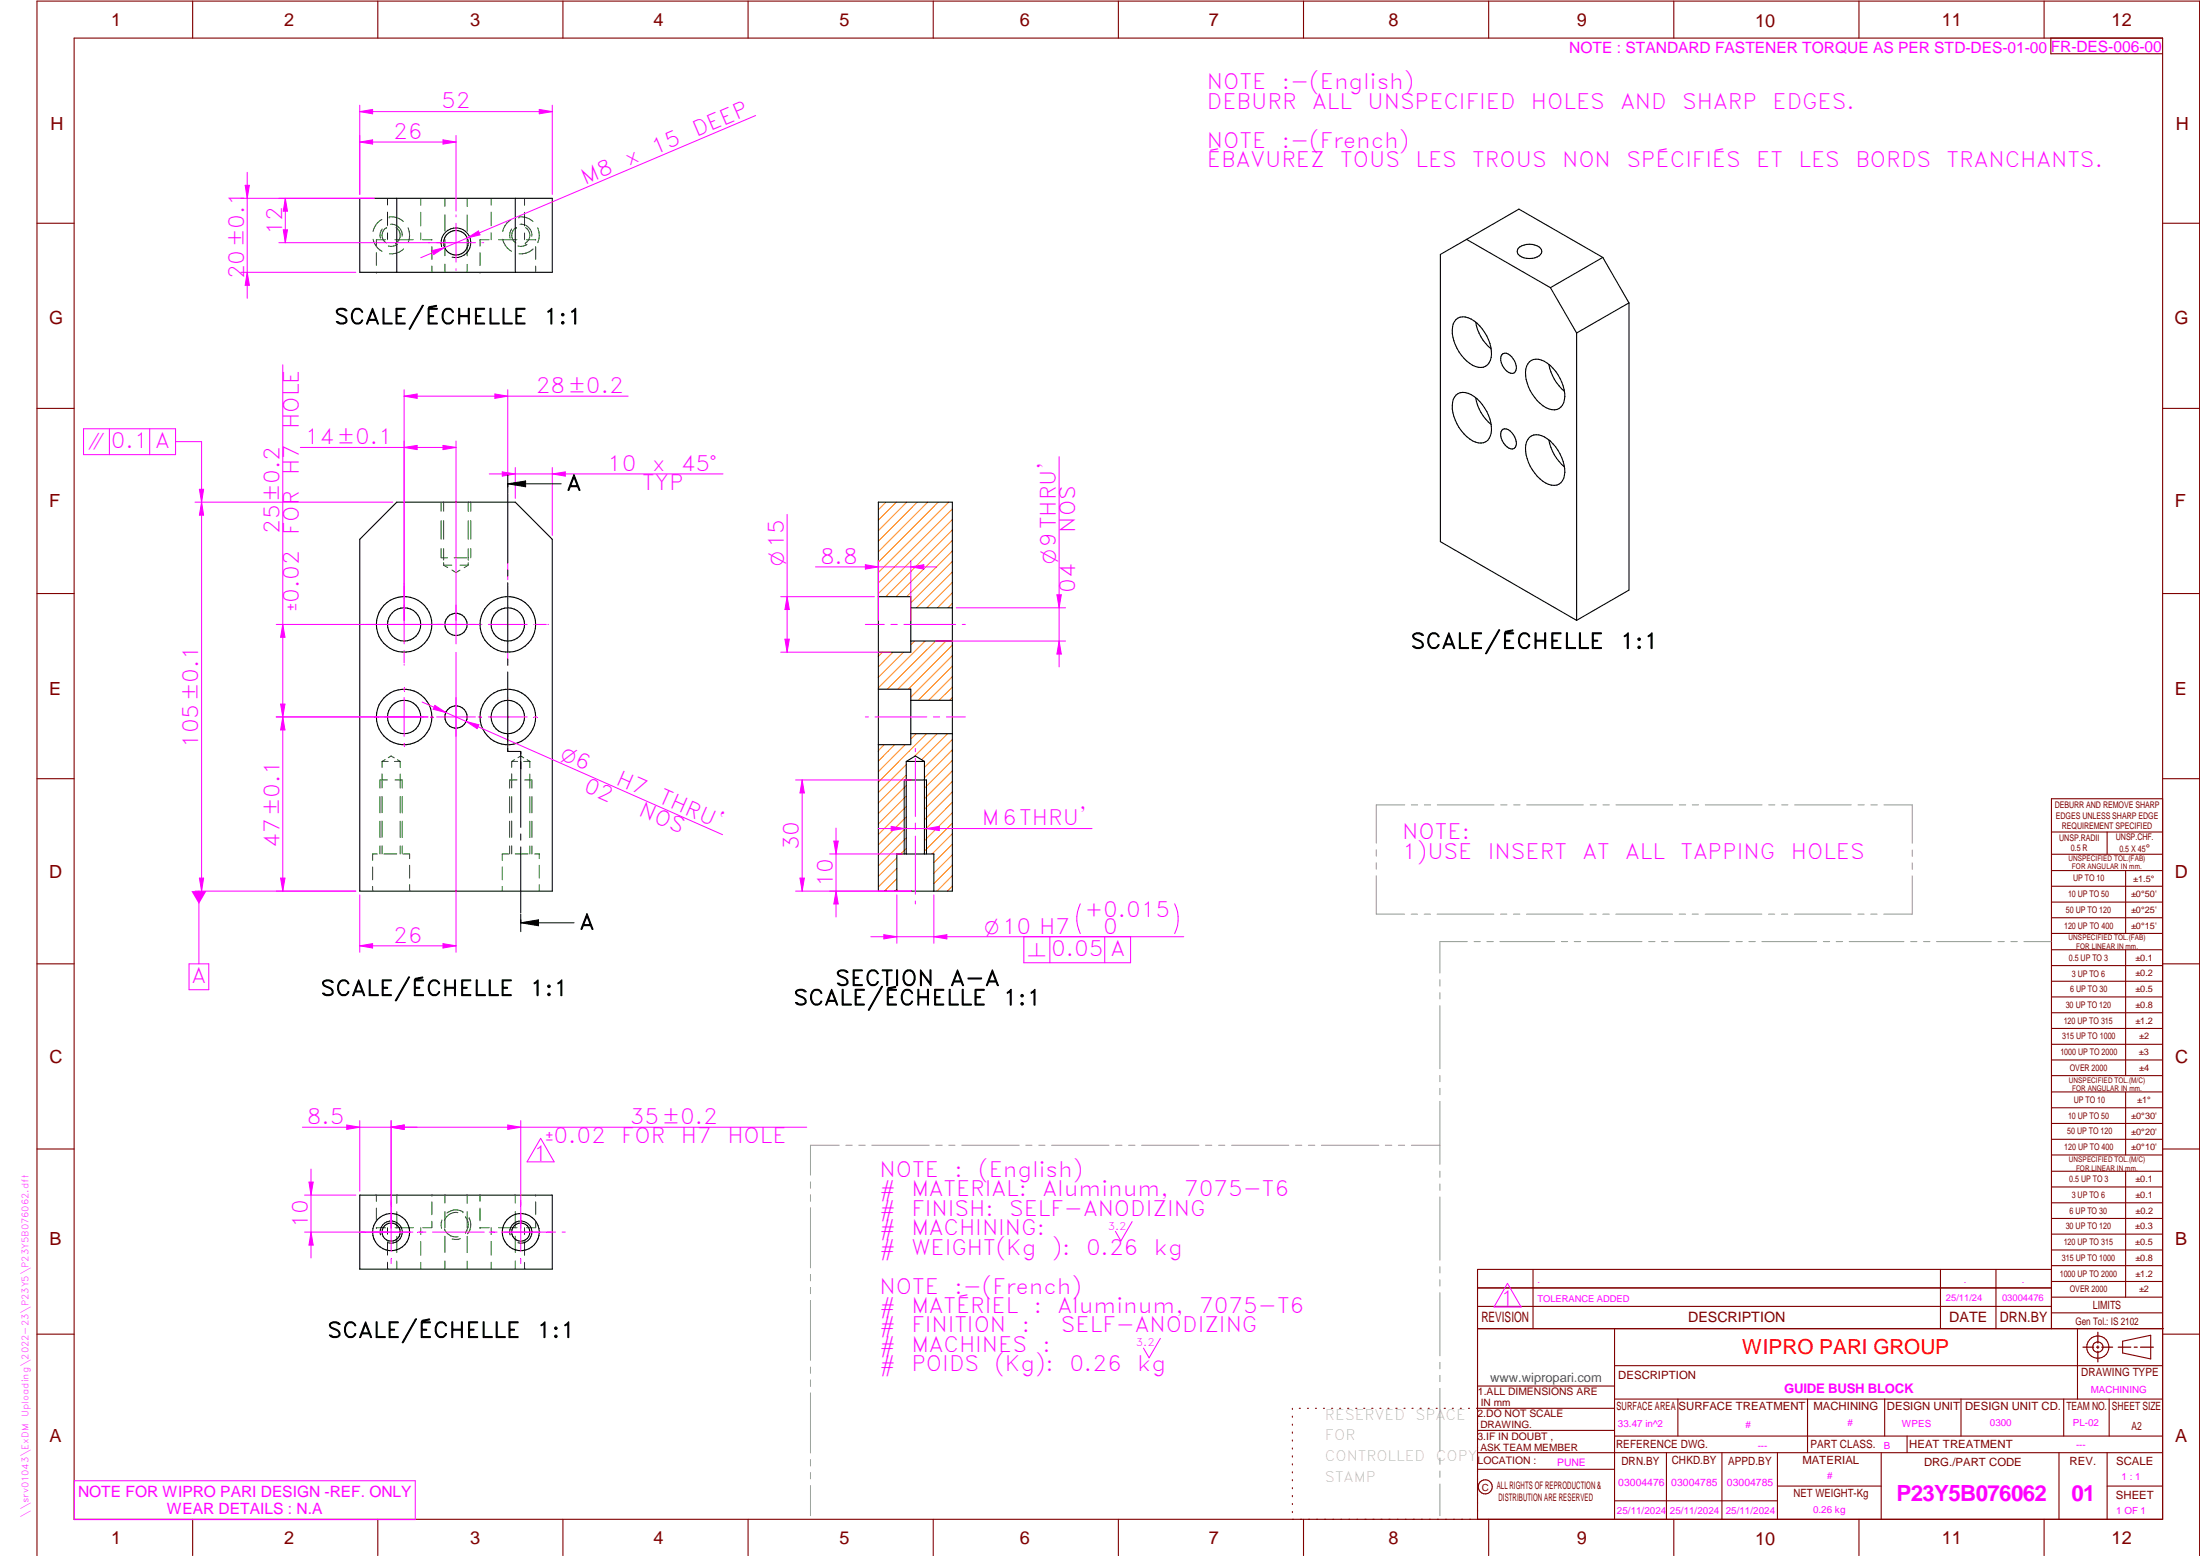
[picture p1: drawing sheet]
<svg xmlns="http://www.w3.org/2000/svg" width="594mm" height="420mm" viewBox="0 0 594 420" stroke-linecap="round" stroke-linejoin="round" font-family="sans-serif">
<g fill="none" stroke="#800000" stroke-width=".3">
<path d="M20 10.3h564v400h-564zM52 .3v10M102 .3v10M152 .3v10M202 .3v10M252 .3v10M302 .3v10M352 .3v10M402 .3v10M452 .3v10M502 .3v10M552 .3v10"/>
<path d="M553.8 10.3v4.2h30.2M10 60.3h10M584 60.3h10M10 110.3h10M584 110.3h10M10 160.3h10M584 160.3h10M10 210.3h10M584 215.7h-30v143.1M584 210.3h10M554 224.7h30M554 230.7h30"/>
<path d="M554 235.1h30M554 239.3h30M569 224.7v6M574 235.1v17M554 243.6h30M554 247.8h30M554 252.1h30M554 256.5h30M574 256.5v33.9M10 260.3h10M554 260.7h30M554 265h30"/>
<path d="M554 269.2h30M554 273.5h30M554 277.7h30M584 260.3h10M554 282h30M554 286.2h30M554 290.4h30M554 294.9h30M554 299.1h30M574 294.9v17M10 310.3h10M554 303.4h30"/>
<path d="M554 307.6h30M554 311.9h30M554 316.3h30M574 316.3v34M584 310.3h10M554 320.5h30M554 324.8h30M554 329h30M554 333.2h30M554 337.5h30M399 358.8h185.2M399 352.8h155"/>
<path d="M399 347.8h155M414 342.8v16M436 358.8v51.5M524 342.8v16M539 342.8v16M554 341.8h30M554 346h30M554 350.3h30M554 354.5h30M554 342.8h-155v67.5M561 358.8v19M10 360.3h10"/>
<path d="M399 374.3h37M436 377.8h148M453.1 377.8v10M488.1 377.8v14.5M508.9 377.8v10M529.5 377.8v10M557.3 377.8v10M569.5 377.8v10M573.2 362.2l7.6-1.6v6.3l-7.6-1.6zM584 368.8h-148M584 360.3h10M349 380.3v.3"/>
<path d="M349 382.4v.3M349 384.6v.3M349 386.7v.3M349 388.8v.3M349 391v.3M349 393.1v.3M349 395.3v.3M349 397.4v.3M349 399.5v.3M350.9 380.3h.2M353.1 380.3h.2M355.2 380.3h.3"/>
<path d="M357.4 380.3h.3M359.6 380.3h.3M361.7 380.3h.3M363.9 380.3h.3M366.1 380.3h.3M368.3 380.3h.2M370.4 380.3h.3M372.6 380.3h.3M374.8 380.3h.3M376.9 380.3h.4M379.1 380.3h.3M381.3 380.3h.3"/>
<path d="M383.4 380.3h.4M385.6 380.3h.3M387.8 380.3h.3M390 380.3h.3M392.2 380.3h.3M394.3 380.3h.3M396.5 380.3h.3M398.7 380.3h37.3M399 396.7h37M399 392.3h185M399 386.2h37M436 387.8h148"/>
<path d="M450 392.3v18M465 392.3v18M480 392.3v18M508 392.3v18M515 387.8v4.5M556 392.3v18M569 392.3v18M52 410.3v9.7M102 410.3v9.7M152 410.3v9.7M202 410.3v9.7M252 410.3v9.7"/>
<path d="M302 410.3v9.7M349 401.7v.3M349 403.8v.4M349 406v.3M349 408.1v.3M352 410.3v9.7M402 410.3v9.7M436 405.3h44M452 410.3v9.7M480 401.3h28M502 410.3v9.7M552 410.3v9.7"/>
<path d="M569 401.3h15M10 420v-419.7h584v419.7"/>
<circle cx="566.5" cy="363.7" r="1.39"/>
<circle cx="566.5" cy="363.8" r="3"/>
<circle cx="401.1" cy="401.5" r="1.9"/>
</g>
<path d="M103.9 193.6h10.5M109.1 188.3v10.5M305.7 329.9l-3 5.2-1.5-2.6M313.3 361.4l-3 5.2-1.5-2.6M20.1 399.8h92v10.5h-92z" fill="none" stroke="#f0f" stroke-width=".27"/>
<g fill="none" stroke="#949494" stroke-width=".27">
<path d="M396.2 254.3h-7.4v8.5M398.1 254.3h1.6M401.5 254.3h1.8M405 254.3h14.8M421.6 254.3h1.7M425.1 254.3h1.7M428.6 254.3h14.8M445.2 254.3h1.7M448.7 254.3h1.7M452.2 254.3h14.8M468.8 254.3h1.7M472.3 254.3h1.7"/>
<path d="M475.8 254.3h14.8M492.4 254.3h1.7M495.8 254.3h1.8M499.4 254.3h14.7M516 254.3h1.6M519.4 254.3h1.8M522.9 254.3h14.8M539.5 254.3h1.7M543 254.3h1.7M546.5 254.3h7.4M388.8 264.5v1.8M388.8 268.1v1.6"/>
<path d="M388.8 271.6v17M388.8 290.4v1.7M388.8 293.9v1.7M388.8 297.4v17M218.9 319.2v1.6M226.6 309.2h-7.7v8.1M228.4 309.2h1.7M231.9 309.2h1.7M235.4 309.2h15.5M252.7 309.2h1.7M256.2 309.2h1.7M259.7 309.2h15.5"/>
<path d="M277 309.2h1.7M280.5 309.2h1.7M284 309.2h15.5M301.2 309.2h1.8M304.8 309.2h1.7M308.3 309.2h15.5M325.5 309.2h1.7M329.1 309.2h1.6M332.6 309.2h15.4M349.8 309.2h1.7M353.3 309.2h1.7M356.8 309.2h15.5"/>
<path d="M374.1 309.2h1.7M377.6 309.2h1.7M381.1 309.2h7.7M388.8 316.2v1.7M388.8 319.7v1.7M218.9 322.6v1.8M218.9 326.1v16.2M388.8 323.2v17.1M218.9 344.1v1.8M218.9 347.6v1.7M218.9 351.2v16.1M388.8 342.1v1.6"/>
<path d="M388.8 345.6v1.7M388.8 349v17.1M218.9 369.1v1.7M218.9 372.6v1.8M218.9 376.1v16.2M388.8 367.9v1.7M388.8 371.4v1.7M388.8 374.9v17M218.9 394.1v1.8M218.9 397.6v1.7M388.8 393.7v1.7M388.8 397.2v1.7"/>
<path d="M218.9 401.2v8.1M388.8 400.7v8.6"/>
</g>
<path d="M566.5 359.7v3M562.5 363.8h2.9M566.1 363.8h.7M566.5 363.4v.7M566.5 364.9v2.8M567.6 363.8h2.9M572 363.8h3.4M576.3 363.8h.8M578 363.8h3.5" fill="none" stroke="#800000" stroke-width=".34"/>
<g fill="none" stroke="#000" stroke-width=".3">
<path d="M107.1 135.6h32l10 10v95h-52v-95z"/>
<circle cx="109.1" cy="168.6" r="4.5"/>
<circle cx="109.1" cy="168.6" r="7.5"/>
<circle cx="123.1" cy="168.6" r="3"/>
<circle cx="137.1" cy="168.6" r="4.5"/>
<circle cx="137.1" cy="168.6" r="7.5"/>
<circle cx="109.1" cy="193.6" r="4.5"/>
<circle cx="109.2" cy="193.6" r="7.5"/>
<circle cx="123.1" cy="193.6" r="3"/>
<circle cx="137.1" cy="193.6" r="4.5"/>
<circle cx="137.1" cy="193.6" r="7.5"/>
</g>
<g fill="none" stroke="#008000" stroke-width=".27">
<path d="M119.1 135.6v2.4M119.8 135.6v2.4M126.4 135.6v2.5M127.1 135.6v2.4M119.1 140.6v5M119.1 148.1v2.5h1.8M119.8 152.6h2.2M119.8 151.9v.7M119.8 140.6v5M119.8 148.1v3.1M119.8 152.6l1.1 .6M122 153.9l1.1 .7 1.1-.6"/>
<path d="M122.6 150.6h3.5M124.2 152.6h2.2M126.4 152v.6M126.4 152.6l-1.1 .7M126.4 140.6v5M126.4 148.2v3.1M127.1 140.6v5M127.1 148.1v2.5M102.6 215.1v4.4M103.2 205.6h1.6M103.2 215.1v4.4M103.2 205.6v1.6"/>
<path d="M103.2 209v3.8M104 205.1l-.8 .5M104.6 210.6h-2v2.2M104.9 204.6l.7-.5 .9 .5M106.5 205.6h1.6M106.7 210.6h1.9v2.2M107.3 205.1l.8 .5M108.1 215.1v4.4M108.1 205.6v1.7M108.1 209v3.8M108.6 215.1v4.4M137.6 215.1v4.4"/>
<path d="M138.2 205.6h1.6M138.2 215.1v4.4M138.2 205.6v1.6M138.2 209v3.8M139 205.1l-.8 .5M139.6 210.6h-2v2.2M139.9 204.6l.7-.5 .8 .5M141.4 205.6h1.7M141.7 210.6h1.9v2.2M142.3 205.1l.8 .5M143.1 215.1v4.4M143.1 205.6v1.7"/>
<path d="M143.1 209v3.8M143.6 215.1v4.4M100.6 234.1v3.5M100.6 239.4v1.2M101.9 230.6h-1.3v1.7M102.6 221.7v4.4M102.6 228.4v2.2M103.2 221.7v4.4M103.2 228.4v2.2M103.7 230.6h3.4M108.1 221.7v4.4M108.1 228.4v2.2"/>
<path d="M108.6 221.7v4.4M108.6 228.4v2.2M108.9 230.6h1.7v1.3M110.6 233.6v3.5M110.6 238.9v1.7M135.6 234.1v3.5M135.6 239.4v1.2M137.3 230.6h-1.7v1.7M137.6 221.7v4.4M137.6 228.4v2.2M138.2 221.7v4.4M138.2 228.4v2.2"/>
<path d="M139.1 230.6h3.5M143.1 221.7v4.4M143.1 228.4v2.2M143.6 221.7v4.4M143.6 228.4v2.2M144.4 230.6h1.2v1.3M145.6 233.6v3.5M145.6 238.9v1.7"/>
</g>
<path d="M116.3 193.6h.7" fill="none" stroke="#f0f" stroke-width=".27"/>
<path d="M109.1 185.8v.7" fill="none" stroke="#f0f" stroke-width=".27"/>
<path d="M101.3 193.6h.7" fill="none" stroke="#f0f" stroke-width=".27"/>
<path d="M109.1 200.7v.7" fill="none" stroke="#f0f" stroke-width=".27"/>
<path d="M117.9 193.6h10.5M123.1 188.3v10.5M131.9 193.6h10.5M137.1 188.3v10.5" fill="none" stroke="#f0f" stroke-width=".27"/>
<path d="M144.3 193.6h.6" fill="none" stroke="#f0f" stroke-width=".27"/>
<path d="M137.1 185.8v.7" fill="none" stroke="#f0f" stroke-width=".27"/>
<path d="M129.1 193.6h.1M129.3 193.6h.7" fill="none" stroke="#f0f" stroke-width=".27"/>
<path d="M137.1 200.7v.7" fill="none" stroke="#f0f" stroke-width=".27"/>
<g fill="none" stroke="#f0f" stroke-width=".27">
<path d="M109.1 157.6v.2M109.1 158.2v2.9M137.1 157.6v.2M137.1 158.2v2.9M98.1 168.6h.2M98.7 168.6h2.9M102 168.6h.1M103.9 168.6h10.5M109.1 161.5v.1M109.1 163.4v10.5M109.1 175.6v.1M109.1 176.1v2.9"/>
<path d="M109.1 179.4v.2M116.1 168.6h.2M123.1 163.4v10.5M129.6 168.6h-12.9M130 168.6h.1M131.9 168.6h10.5M137.1 161.5v.1M137.1 163.4v10.5M137.1 175.6v.1M137.1 176.1v2.9M137.1 179.4v.2M144.1 168.6h.2"/>
<path d="M144.7 168.6h2.8M147.9 168.6h.2M100.4 332.7h10.5M105.6 327.4v10.5"/>
</g>
<g fill="none" stroke="#000" stroke-width=".3">
<path d="M97.1 322.7h52v20h-52z"/>
<circle cx="105.6" cy="332.7" r="5"/>
<circle cx="105.6" cy="332.7" r="2.45"/>
<circle cx="140.6" cy="332.7" r="5"/>
<circle cx="140.6" cy="332.7" r="2.45"/>
</g>
<g fill="none" stroke="#008000" stroke-width=".27">
<path d="M101.6 331.5h.1M101.6 322.7v1.7M101.6 326.2v3.4M101.6 331.5h2.5M104.6 331.5v1.8M104.6 335.2v3.7M106.7 331.5h4.9M107.1 322.7v2.2M107.1 327.2v4.4M107.1 333.8v4.4M113.6 331.5v1.9M113.6 335.3v3.7"/>
<path d="M116.6 322.7h.1M116.6 329.8v1.7h-2.4M116.6 324.5v3.5M119.3 329.4l-.2 1.5 .1 .8M120.1 331.9a3.3 3.3 0 0 0 3.6 2.1M120.1 322.7v2.2M120.1 327.2v4.4M120.1 333.8v4.4M123.6 327.4a3.3 3.3 0 0 0-3.6 2.2M124.3 334.5l-1.4 .2-.8-.1M125 327.2a3.9 3.9 0 0 0-4.3 .3M125 327.2h.1"/>
<path d="M125.7 328.5v.1a3.3 3.3 0 0 1 0 4.2M125.7 332.8h.1M126.1 322.7v2.2M126.1 327.2v4.4M126.1 333.8v4.4M126.7 328.9a3.9 3.9 0 0 1-.5 4.3M126.7 328.9h.1M129.6 331.5h.1M129.6 322.7v1.7M129.6 326.2v3.4M129.6 331.5h2.5M132.6 331.5v1.8"/>
<path d="M132.6 335.2v3.7M134.7 331.5h4.9M139.1 322.7v2.2M139.1 327.2v4.4M139.1 333.8v4.4M141.6 331.5v1.9M141.6 335.3v3.7M144.6 322.7h.1M144.6 329.8v1.7h-2.4M144.6 324.5v3.5M104.6 340.8v1.9M107.1 340.5v2.2"/>
<path d="M113.6 340.9v1.8M120.1 340.5v2.2M126.1 340.5v2.2M132.6 340.8v1.9M139.1 340.5v2.2M141.6 340.9v1.8"/>
</g>
<path d="M102.7 333.5a2.99 2.99 0 0 1 2.7-3.8 2.99 2.99 0 0 1 3.2 3.3 2.99 2.99 0 0 1-3.7 2.6M137.7 333.5a2.99 2.99 0 0 1 2.7-3.8 2.99 2.99 0 0 1 3.2 3.3 2.99 2.99 0 0 1-3.7 2.6" fill="none" stroke="#000" stroke-width=".27"/>
<path d="M112.9 332.7h1M114 332.7h.1" fill="none" stroke="#f0f" stroke-width=".27"/>
<path d="M105.6 324.2v.1M105.6 324.4v1.1" fill="none" stroke="#f0f" stroke-width=".27"/>
<path d="M97.4 332.7h1" fill="none" stroke="#f0f" stroke-width=".27"/>
<path d="M105.6 339.9v1.1M135.4 332.7h10.5M140.6 327.4v10.5M105.6 341.1v.1" fill="none" stroke="#f0f" stroke-width=".27"/>
<path d="M147.8 332.7h1.1M149 332.7h.1" fill="none" stroke="#f0f" stroke-width=".27"/>
<path d="M140.6 324.2v.1M140.6 324.4v1.1" fill="none" stroke="#f0f" stroke-width=".27"/>
<path d="M132.1 332.7h.1M132.4 332.7h1" fill="none" stroke="#f0f" stroke-width=".27"/>
<g fill="none" stroke="#f0f" stroke-width=".27">
<path d="M97.1 38.4l3.5-.6v1.1zM97.1 36.6v15.9M123.1 36.6v20.4M123.1 58v.2M123.1 58.4v.1M115.6 65.5h.2M116 65.5h.1M117.9 65.5h10.5M123.1 72.6v.1M123.1 72.9v.1M123.1 60.3v10.5M130.1 65.5h.2"/>
<path d="M130.5 65.5h.1M97.5 332.7h14M113.3 332.7h1.7M116.8 332.7h14M132.5 332.7h1.7M136.1 332.7h13.9M140.6 339.9v1.1M151.8 332.7h.8M140.6 341.1v.1"/>
</g>
<g fill="none" stroke="#000" stroke-width=".3">
<path d="M97.1 53.6h52v19.9h-52zM107.1 53.6v19.9M139.1 53.6v19.9M396 64.6l14.2-8.1 22.6 13M396 64.6l22.7 13.1M396 64.6l-7 4.1v77.6l36.7 21.2M410 67.1a4.7 4.7 0 0 1 6 0 1.45 1.45 0 0 1-.9 2.3 4.4 4.4 0 0 1-5.3-1.1l-.1-.4zM418.7 77.7l7 12.2M432.8 69.5l7.1 12.3M432.8 69.5l-14.1 8.2M393.2 86.3a3.7 3.7 0 0 1 4.9 .4 11.4 11.4 0 0 1 4.6 9.8 3.1 3.1 0 0 1-5.1 2.1 11.4 11.4 0 0 1-5.3-10.4l.1-.7zM398.5 87a11.8 11.8 0 0 0 4.2 7.2"/>
<path d="M405.8 95.5a2.41 2.41 0 0 1 2.8 1.4l.4 .6a2.43 2.43 0 0 1-.2 3.2 2.46 2.46 0 0 1-2.7-1.4 2.91 2.91 0 0 1-.3-3.8zM418.2 98.4a12.6 12.6 0 0 0 4.2 7.3M425.7 89.9v77.6M439.9 81.8v77.5l-14.2 8.2M439.9 81.8l-14.2 8.1M393.2 106.7a3.7 3.7 0 0 1 4.9 .4 11.4 11.4 0 0 1 4.6 9.8 3.1 3.1 0 0 1-5.1 2.1 11.4 11.4 0 0 1-5.3-10.4l.1-.7zM398.5 107.4a12 12 0 0 0 4.2 7.2M405.5 116.2a1.75 1.75 0 0 1 2.7 .6 3.1 3.1 0 0 1 .6 4.3 2.46 2.46 0 0 1-2.7-1.4 3.2 3.2 0 0 1-.6-3.5zM418.2 118.8a12.6 12.6 0 0 0 4.2 7.3M422.1 104.2a10.4 10.4 0 0 0-6.6-7.2 3.1 3.1 0 0 0-3.6 3.5 11.4 11.4 0 0 0 6.3 9.9 2.9 2.9 0 0 0 4.2-2.4 7.4 7.4 0 0 0-.3-3.8M422.1 124.6a10.4 10.4 0 0 0-6.6-7.2 3.1 3.1 0 0 0-3.6 3.5 11.4 11.4 0 0 0 6.3 9.9 2.9 2.9 0 0 0 4.2-2.4 7.4 7.4 0 0 0-.3-3.8"/>
<circle cx="123.1" cy="65.5" r="3.3"/>
</g>
<g fill="none" stroke="#008000" stroke-width=".27">
<path d="M103.1 59.3a4.5 4.5 0 0 0-2.4 3.2M104.6 53.6v1.8M104.6 57.3v3.7M105.1 58.6h.1M105.1 58.5a4.7 4.7 0 0 1 3.8 1.3M113.6 53.6v1.8M113.6 57.3v3.7M120.1 53.6v2.1M120.1 58v4.4M126.1 53.6v2.2M126.1 58v4.4M132.6 53.6v1.8"/>
<path d="M132.6 57.3v3.7M138.1 59.3a4.7 4.7 0 0 0-2.3 3.2M140.1 58.6h.1M140.2 58.5a4.9 4.9 0 0 1 3.7 1.3M141.6 53.6v1.8M141.6 57.3v3.7M100.7 64.6a4.9 4.9 0 0 0 2.5 3.3M101.6 73.5h.1M101.6 68.2v3.5M103.2 61.8a2.72 2.72 0 0 0-.5 2.5M104.1 64.7h-2.5v1.8M104.4 61.4a2.42 2.42 0 0 0-.1 4.2"/>
<path d="M104.4 61.4h.1M104.6 62.9v1.8M105.4 60.6a2.93 2.93 0 0 1 3.2 3.2M106.6 64.7h5M106.8 65.7h.1M106.9 61.5a2.45 2.45 0 0 1-.1 4.2M107.3 66a2.9 2.9 0 0 1-2.4 .4M109 67.2a4.7 4.7 0 0 1-3.9 1.3M110.2 61.5a5 5 0 0 1 0 4M113.6 62.9v1.8M114.1 64.7l2.5 .1M116.6 66.6v3.5"/>
<path d="M116.6 71.8v1.7M120.1 64.6v4.4M120.1 71.3v2.2M126.1 64.7v4.4M126.1 71.4v2.1M129.6 73.5h.1M129.6 68.2v3.5M132.1 64.7h-2.5v1.8M132.6 62.9v1.8M134.6 64.7h5M135.8 64.6a5 5 0 0 0 2.3 3.3M138.2 61.8a2.9 2.9 0 0 0-.5 2.5"/>
<path d="M139.4 61.4a2.45 2.45 0 0 0-.1 4.2M139.4 61.4h.1M140.4 60.6a2.93 2.93 0 0 1 3.2 3.2M141.6 62.9v1.8M141.9 65.7h.1M141.9 61.5a2.45 2.45 0 0 1 0 4.2M142.1 64.7l2.5 .1M142.3 66a2.9 2.9 0 0 1-2.4 .4M144 67.2a4.7 4.7 0 0 1-3.8 1.3M144.6 66.6v3.5M144.6 71.8v1.7M145.2 61.5a5 5 0 0 1 0 4"/>
</g>
<path d="M119.2 66.6a4 4 0 0 1 3.6-5 4 4 0 0 1 4.3 4.3 4 4 0 0 1-5 3.5" fill="none" stroke="#000" stroke-width=".27"/>
<path d="M97.1 38.4l3.5-.6v1.1z" fill="#f0f"/>
<path d="M119.6 37.8l3.5 .6-3.5 .5z" fill="none" stroke="#f0f" stroke-width=".27"/>
<path d="M119.6 37.8l3.5 .6-3.5 .5z" fill="#f0f"/>
<path d="M97.1 30.1l3.5-.6v1.2zM97.1 38.4h26M97.1 28.4v24.1M149.1 28.4v24.1" fill="none" stroke="#f0f" stroke-width=".27"/>
<path d="M97.1 30.1l3.5-.6v1.2z" fill="#f0f"/>
<path d="M145.6 29.5l3.5 .6-3.5 .6z" fill="none" stroke="#f0f" stroke-width=".27"/>
<path d="M145.6 29.5l3.5 .6-3.5 .6z" fill="#f0f"/>
<path d="M97.1 30.1h52M75.3 53.6h25.8M77 53.6l.6 3.4h-1.1zM75.3 65.5h46.8" fill="none" stroke="#f0f" stroke-width=".27"/>
<path d="M77 53.6l.6 3.4h-1.1z" fill="#f0f"/>
<path d="M76.5 62.1h1.1l-.6 3.4z" fill="none" stroke="#f0f" stroke-width=".27"/>
<path d="M76.5 62.1h1.1l-.6 3.4z" fill="#f0f"/>
<path d="M65 53.6h36.1M66.2 50h1.1l-.5 3.6zM77 53.6v11.9M65 73.5h31.1" fill="none" stroke="#f0f" stroke-width=".27"/>
<path d="M66.2 50h1.1l-.5 3.6z" fill="#f0f"/>
<path d="M66.8 73.5l.5 3.5h-1.1z" fill="none" stroke="#f0f" stroke-width=".27"/>
<path d="M66.8 73.5l.5 3.5h-1.1z" fill="#f0f"/>
<path d="M204 31.2l-90.4 38.4M66.8 46.5v34.1M116.6 67.7l3.5-.9-3 1.9z" fill="none" stroke="#f0f" stroke-width=".27"/>
<path d="M116.6 67.7l3.5-.9-3 1.9z" fill="#f0f"/>
<path d="M126.2 64.3l3-1.9 .4 1z" fill="none" stroke="#f0f" stroke-width=".27"/>
<path d="M126.2 64.3l3-1.9 .4 1z" fill="#f0f"/>
<path d="M74.6 193.6h41M75.8 237.1h1.2l-.6 3.5zM74.6 240.6h21.5" fill="none" stroke="#f0f" stroke-width=".27"/>
<path d="M75.8 237.1h1.2l-.6 3.5z" fill="#f0f"/>
<path d="M76.4 193.6l.6 3.5h-1.2z" fill="none" stroke="#f0f" stroke-width=".27"/>
<path d="M76.4 193.6l.6 3.5h-1.2z" fill="#f0f"/>
<path d="M74.6 168.6h50.5M74.6 193.6h41M75.8 190.1h1.2l-.6 3.5zM76.4 193.6v47" fill="none" stroke="#f0f" stroke-width=".27"/>
<path d="M75.8 190.1h1.2l-.6 3.5z" fill="#f0f"/>
<path d="M76.4 168.6l.6 3.5h-1.2z" fill="none" stroke="#f0f" stroke-width=".27"/>
<path d="M76.4 168.6l.6 3.5h-1.2z" fill="#f0f"/>
<path d="M76.4 98.5v95.1M123.1 176.1v81M97.1 241.6v15.5M97.1 255.4l3.5-.6v1.2z" fill="none" stroke="#f0f" stroke-width=".27"/>
<path d="M97.1 255.4l3.5-.6v1.2z" fill="#f0f"/>
<path d="M119.6 254.8l3.5 .6-3.5 .6z" fill="none" stroke="#f0f" stroke-width=".27"/>
<path d="M119.6 254.8l3.5 .6-3.5 .6z" fill="#f0f"/>
<path d="M109.1 107l3.5-.6v1.2zM109.1 105.2v62.4M137.1 105.2v51.3M97.1 255.4h26" fill="none" stroke="#f0f" stroke-width=".27"/>
<path d="M109.1 107l3.5-.6v1.2z" fill="#f0f"/>
<path d="M133.6 106.4l3.5 .6-3.5 .6z" fill="none" stroke="#f0f" stroke-width=".27"/>
<path d="M133.6 106.4l3.5 .6-3.5 .6z" fill="#f0f"/>
<path d="M109.1 107h60.5M109.1 119.1v48.5M123.1 119.1v48.5M119.6 120.3l3.5 .5-3.5 .6z" fill="none" stroke="#f0f" stroke-width=".27"/>
<path d="M119.6 120.3l3.5 .5-3.5 .6z" fill="#f0f"/>
<path d="M109.1 120.8l3.5-.5v1.1z" fill="none" stroke="#f0f" stroke-width=".27"/>
<path d="M109.1 120.8l3.5-.5v1.1z" fill="#f0f"/>
<path d="M52.7 135.6h53.4M81.1 120.8h42M53.8 237.1h1.2l-.6 3.5zM52.7 240.6h43.4" fill="none" stroke="#f0f" stroke-width=".27"/>
<path d="M53.8 237.1h1.2l-.6 3.5z" fill="#f0f"/>
<path d="M54.4 135.6l.6 3.5h-1.2z" fill="none" stroke="#f0f" stroke-width=".27"/>
<path d="M54.4 135.6l.6 3.5h-1.2z" fill="#f0f"/>
<path d="M54.4 135.6v105M114 189.6l81.1 35.8M117.4 190.5l3 1.9-3.4-.9z" fill="none" stroke="#f0f" stroke-width=".27"/>
<path d="M117.4 190.5l3 1.9-3.4-.9z" fill="#f0f"/>
<path d="M125.9 194.8l3.4 .9-.4 1.1z" fill="none" stroke="#f0f" stroke-width=".27"/>
<path d="M125.9 194.8l3.4 .9-.4 1.1z" fill="#f0f"/>
<path d="M93.6 303.8l3.5 .6-3.5 .6zM97.1 302.6v19M105.6 302.6v29" fill="none" stroke="#f0f" stroke-width=".27"/>
<path d="M93.6 303.8l3.5 .6-3.5 .6z" fill="#f0f"/>
<path d="M105.6 304.4l3.5-.6v1.2z" fill="none" stroke="#f0f" stroke-width=".27"/>
<path d="M105.6 304.4l3.5-.6v1.2z" fill="#f0f"/>
<path d="M81.7 304.4h30.9M105.6 302.6v29M105.6 304.4l3.5-.6v1.2zM140.6 302.6v29" fill="none" stroke="#f0f" stroke-width=".27"/>
<path d="M105.6 304.4l3.5-.6v1.2z" fill="#f0f"/>
<path d="M137.1 303.8l3.5 .6-3.5 .6z" fill="none" stroke="#f0f" stroke-width=".27"/>
<path d="M137.1 303.8l3.5 .6-3.5 .6z" fill="#f0f"/>
<path d="M83.4 319.2h1.2l-.6 3.5zM105.6 304.4h112.2M82.2 332.7h22.4M82.2 322.7h13.9" fill="none" stroke="#f0f" stroke-width=".27"/>
<path d="M83.4 319.2h1.2l-.6 3.5z" fill="#f0f"/>
<path d="M84 332.7l.6 3.5h-1.2z" fill="none" stroke="#f0f" stroke-width=".27"/>
<path d="M84 332.7l.6 3.5h-1.2z" fill="#f0f"/>
<path d="M139.1 126.2v8.4M149.1 128l3.5-.6v1.2zM149.1 126.2v18.4M84 315.7v24" fill="none" stroke="#f0f" stroke-width=".27"/>
<path d="M149.1 128l3.5-.6v1.2z" fill="#f0f"/>
<path d="M135.6 127.4l3.5 .6-3.5 .6z" fill="none" stroke="#f0f" stroke-width=".27"/>
<path d="M135.6 127.4l3.5 .6-3.5 .6z" fill="#f0f"/>
<g fill="none" stroke="#f0f" stroke-width=".27">
<path d="M132.1 128h63.1M233.7 168.6h5.1M240.6 168.6h1.7M244.1 168.6h14M259.8 168.6h.9M233.7 193.6h.8M236.3 193.6h14M252 193.6h1.7M255.6 193.6h5.1M247.2 202.1v.9M247.2 204.8v15.7M247.2 222.3v1.7"/>
<path d="M247.2 225.8v15.7M238.7 252.4l3.5 .5-3.5 .6zM242.2 241.6v13.1M247.2 243.3v.8M252.2 241.6v13.1M291.7 244.1a9 9 0 0 0 0 8M317.2 244.1a9 9 0 0 1 0 8"/>
</g>
<g fill="none" stroke="#000" stroke-width=".27">
<path d="M137.1 128.3v4.8M137.1 133.3v18.8M137.1 130.6h14.4M137.1 130.6l4.8-.7v1.5zM137.1 153.9v1.7M137.1 157.4v18.7M137.1 178v1.7M137.1 181.4v21.5h3.5v20.5M244.2 210.6v20M250.2 210.6v20M140.6 225.2v1.7M140.6 228.7v17.8"/>
<path d="M140.6 246.8v4.8M140.6 249.2h14.4M140.6 249.2l4.8-.8v1.6z"/>
</g>
<path d="M137.1 130.6l4.8-.7v1.5zM140.6 249.2l4.8-.8v1.6z" fill="#000"/>
<g fill="none" stroke="#ff8000" stroke-width=".27">
<path d="M239.2 135.6l-2 2.1M242.1 135.6l-4.9 4.9M244.8 135.6l-7.6 7.7M247.7 135.6l-10.5 10.5M250.5 135.6l-13.3 13.4M253.4 135.6l-16.2 16.2M256.2 135.6l-19 19M257.2 137.5l-20 19.9M257.2 157.2l-6.9 6.9M257.2 151.6l-11.3 11.2M257.2 154.4l-9.7 9.7M257.2 148.8l-12.4 12.3"/>
<path d="M257.2 140.3l-20 20M257.2 145.9l-15.2 15.2M257.2 143.1l-18 18M238.3 176.1l-1.1 1.1M241.1 176.1l-3.9 4M244 176.1l-6.8 6.8M247 173.1l-1.1 1M249.8 173.1l-12.6 12.6M252.6 173.1l-13 13M255.4 173.1l-13 13M257.2 162.9l-1.3 1.2M257.2 160.1l-4.1 4"/>
<path d="M257.2 177l-11.3 11.3M257.2 179.9l-9.3 9.2M257.2 174.2l-11.9 11.9M247.4 198.1l-1.5 1.5M250.2 198.1l-13 13.1M253.1 198.1l-6.2 6.2M255.9 198.1l-7 7M257.2 188.3l-.8 .8M257.2 185.5l-3.6 3.6M257.2 182.7l-6.4 6.4M257.2 199.7l-7.6 7.5M238.8 201.1l-1.6 1.6"/>
<path d="M241.6 201.1l-4.4 4.4M244.4 201.1l-7.2 7.3M244.7 206.5l-7.5 7.5M244.7 209.3l-7.5 7.5M244.7 212.1l-7.5 7.6M244.7 215l-7.5 7.5M244.7 217.8l-7.5 7.5M257.2 202.5l-7.6 7.6M257.2 216.6l-7.6 7.6M257.2 205.3l-7.6 7.6M257.2 208.2l-7.6 7.5M257.2 211l-7.6 7.5"/>
<path d="M257.2 213.8l-7.6 7.6M257.2 219.5l-7.6 7.5M242.2 231.6l-5 5M242.2 234.5l-5 5M242.2 237.3l-3.4 3.3M244.7 229.1l-1.5 1.5M244.7 220.6l-7.5 7.5M244.7 223.4l-7.5 7.6M244.7 226.3l-7.5 7.5M257.2 222.3l-7.6 7.5M257.2 225.1l-5.5 5.5M257.2 228l-5 5"/>
<path d="M257.2 230.8l-5 5M257.2 233.6l-5 5M257.2 239.3l-1.4 1.3M257.2 236.4l-4.2 4.2M242.2 240.1l-.5 .5"/>
</g>
<g fill="none" stroke="#000" stroke-width=".3">
<path d="M237.2 135.6h20v105h-20zM237.2 161.1h8.7v15h-8.7M245.9 164.1h11.3M245.9 173.1h11.3M237.2 186.1h8.7v15h-8.7M245.9 189.1h11.3M245.9 198.1h11.3M244.2 210.6h6M244.7 205.6l2.5-1.5 2.4 1.5M244.7 205.6h4.9M244.7 205.6v25M249.6 205.6v25"/>
<path d="M242.2 240.6v-10h10v10"/>
</g>
<path d="M238.7 252.4l3.5 .5-3.5 .6z" fill="#f0f"/>
<path d="M252.2 252.9l3.5-.5v1.1z" fill="none" stroke="#f0f" stroke-width=".27"/>
<path d="M252.2 252.9l3.5-.5v1.1z" fill="#f0f"/>
<path d="M210.8 176.1h29.7M210.8 161.1h25.3M212 172.6h1.1l-.6 3.5zM235.2 252.9h84.5" fill="none" stroke="#f0f" stroke-width=".27"/>
<path d="M212 172.6h1.1l-.6 3.5z" fill="#f0f"/>
<path d="M212.5 161.1l.6 3.5h-1.1z" fill="none" stroke="#f0f" stroke-width=".27"/>
<path d="M212.5 161.1l.6 3.5h-1.1z" fill="#f0f"/>
<path d="M212.5 138.9v37.2M252.6 173.1h35.1M258.2 164.1h29.5M286 173.1l.6 3.5h-1.2z" fill="none" stroke="#f0f" stroke-width=".27"/>
<path d="M286 173.1l.6 3.5h-1.2z" fill="#f0f"/>
<path d="M285.4 160.6h1.2l-.6 3.5z" fill="none" stroke="#f0f" stroke-width=".27"/>
<path d="M285.4 160.6h1.2l-.6 3.5z" fill="#f0f"/>
<path d="M286 123.3v56.8M233.7 152.5l3.5 .6-3.5 .6zM237.2 151.3v16.3M245.9 151.3v16.3" fill="none" stroke="#f0f" stroke-width=".27"/>
<path d="M233.7 152.5l3.5 .6-3.5 .6z" fill="#f0f"/>
<path d="M245.9 153.1l3.6-.6v1.2z" fill="none" stroke="#f0f" stroke-width=".27"/>
<path d="M245.9 153.1l3.6-.6v1.2z" fill="#f0f"/>
<path d="M220.2 153.1h32.8M240.7 223.1l3.5 .6-3.5 .6z" fill="none" stroke="#f0f" stroke-width=".27"/>
<path d="M240.7 223.1l3.5 .6-3.5 .6z" fill="#f0f"/>
<path d="M250.2 223.7l3.5-.6v1.2z" fill="none" stroke="#f0f" stroke-width=".27"/>
<path d="M250.2 223.7l3.5-.6v1.2z" fill="#f0f"/>
<path d="M224 230.6h19.7M237.2 223.7h57.7M224 240.6h22.1M225.8 240.6l.5 3.5h-1.1z" fill="none" stroke="#f0f" stroke-width=".27"/>
<path d="M225.8 240.6l.5 3.5h-1.1z" fill="#f0f"/>
<path d="M225.2 227.1h1.1l-.5 3.5z" fill="none" stroke="#f0f" stroke-width=".27"/>
<path d="M225.2 227.1h1.1l-.5 3.5z" fill="#f0f"/>
<path d="M214.8 210.6h31.3M216 237.1h1.2l-.6 3.5zM225.8 223.6v24M214.8 240.6h31.3" fill="none" stroke="#f0f" stroke-width=".27"/>
<path d="M216 237.1h1.2l-.6 3.5z" fill="#f0f"/>
<path d="M216.6 210.6l.6 3.5h-1.2z" fill="none" stroke="#f0f" stroke-width=".27"/>
<path d="M216.6 210.6l.6 3.5h-1.2z" fill="#f0f"/>
<path d="M216.6 210.6v30M53.7 240.6v19.7" fill="none" stroke="#f0f" stroke-width=".27"/>
<path d="M51.7 240.6h4l-2 3.5z" fill="#f0f"/>
<path d="M54.4 119.3v16.3M51 260.3h5.4v7h-5.4z" fill="none" stroke="#f0f" stroke-width=".27"/>
<path d="M53.8 132.1h1.2l-.6 3.5z" fill="#f0f"/>
<path d="M22.6 115.8h24.8v7h-24.8zM29.5 115.8v7M40.4 115.8v7M47.4 119.3h7M53.8 132.1h1.2l-.6 3.5zM276.5 252.9h28.8v7.1h-28.8zM283.5 252.9v7.1M298.3 252.9v7.1M146 307.4l3.6 6.3h-7.3zM407.1 346.5l3.7 6.4h-7.4z" fill="none" stroke="#f0f" stroke-width=".27"/>
<g fill="none" stroke="#949494" stroke-width=".27">
<path d="M379.3 217.3h-7.7v10.4M381.1 217.3h1.7M384.6 217.3h1.7M388.1 217.3h15.3M405.3 217.3h1.6M408.7 217.3h1.8M412.2 217.3h15.4M429.4 217.3h1.7M432.9 217.3h1.7M436.4 217.3h15.3M453.5 217.3h1.7M457 217.3h1.7"/>
<path d="M460.5 217.3h15.3M477.6 217.3h1.7M481.1 217.3h1.7M484.6 217.3h15.3M501.7 217.3h1.7M505.2 217.3h1.7M508.7 217.3h7.7v10.4M371.6 236.5v10.3h7.7M371.6 229.5v1.7M371.6 233v1.7M516.4 236.5v10.3h-7.7M516.4 229.5v1.7"/>
<path d="M516.4 233v1.7M381.1 246.8h1.7M384.6 246.8h1.7M388.1 246.8h15.3M405.2 246.8h1.7M408.7 246.8h1.7M412.2 246.8h15.3M429.3 246.8h1.7M432.8 246.8h1.7M436.3 246.8h15.3M453.4 246.8h1.8M456.9 246.8h1.7"/>
<path d="M460.5 246.8h15.3M477.6 246.8h1.6M481.1 246.8h1.7M484.5 246.8h15.4M501.7 246.8h1.7M505.2 246.8h1.7"/>
</g>
<g font-size="6" fill="#f0f">
<text x="512.1" y="405.2">P23Y5B076062</text>
<text x="559.4" y="405.2">01</text>
</g>
<g font-size="5.7" fill="#f0f">
<text x="119.2" y="29.3">52</text>
<text x="325.9" y="24.1">NOTE</text>
<text x="325.9" y="29.4">DEBURR</text>
<text x="346.1" y="24.1">:-(English)</text>
<text x="354.4" y="29.4">ALL</text>
<text x="369.3" y="29.4">UNSPECIFIED</text>
<text x="413.4" y="29.4">HOLES</text>
<text x="437.6" y="29.4">AND</text>
<text x="454.2" y="29.4">SHARP</text>
<text x="478.6" y="29.4">EDGES.</text>
<text x="106.2" y="37.5">26</text>
<text x="176.9" y="41.7" transform="rotate(-23 176.9 41.7)">15</text>
<text x="188" y="37" transform="rotate(-23 188 37)">DEEP</text>
<text x="325.9" y="39.9">NOTE</text>
<text x="346.1" y="39.9">:-(French)</text>
<text x="169.7" y="44.8" transform="rotate(-23 169.7 44.8)">x</text>
<text x="325.9" y="45.1">ÉBAVUREZ</text>
<text x="361.9" y="45.1">TOUS</text>
<text x="382.2" y="45.1">LES</text>
<text x="397.5" y="45.1">TROUS</text>
<text x="421.8" y="45.1">NON</text>
<text x="439.2" y="45.1">SPÉCIFIÉS</text>
<text x="474.3" y="45.1">ET</text>
<text x="485.7" y="45.1">LES</text>
<text x="501" y="45.1">BORDS</text>
<text x="525.6" y="45.1">TRANCHANTS.</text>
<text x="157.9" y="49.8" transform="rotate(-23 157.9 49.8)">M8</text>
<text x="76.2" y="63.5" transform="rotate(-90 76.2 63.5)">12</text>
<text x="65.9" y="75.4" transform="rotate(-90 65.9 75.4)">20±0.1</text>
<text x="144.7" y="106.1">28±0.2</text>
<text x="80.7" y="115.8" transform="rotate(-90 80.7 115.8)">HOLE</text>
<text x="82.3" y="120">14±0.1</text>
<text x="29.9" y="121">0.1 A</text>
<text x="80.7" y="128.3" transform="rotate(-90 80.7 128.3)">H7</text>
<text x="164" y="127.1">10</text>
<text x="176.1" y="127.1">x</text>
<text x="183.9" y="127.1">45°</text>
<text x="173.4" y="132.4">TYP</text>
<text x="290.4" y="143.9" transform="rotate(-90 290.4 143.9)">NOS</text>
<text x="75.5" y="144.2" transform="rotate(-90 75.5 144.2)">25±0.2</text>
<text x="80.7" y="144.4" transform="rotate(-90 80.7 144.4)">FOR</text>
<text x="221.4" y="152.2">8.8</text>
<text x="290.4" y="160.1" transform="rotate(-90 290.4 160.1)">04</text>
<text x="53.5" y="201.9" transform="rotate(-90 53.5 201.9)">105±0.1</text>
<text x="157.3" y="213.5" transform="rotate(24 157.3 213.5)">02</text>
<text x="166" y="211.6" transform="rotate(24 166 211.6)">H7</text>
<text x="172.2" y="220" transform="rotate(24 172.2 220)">NOS</text>
<text x="177.5" y="216.7" transform="rotate(24 177.5 216.7)">THRU`</text>
<text x="265.1" y="222.8">M6THRU'</text>
<text x="378.7" y="226.6">NOTE:</text>
<text x="75.5" y="229" transform="rotate(-90 75.5 229)">47±0.1</text>
<text x="215.7" y="229.6" transform="rotate(-90 215.7 229.6)">30</text>
<text x="378.7" y="231.8">1)USE</text>
<text x="401.8" y="231.8">INSERT</text>
<text x="427.3" y="231.8">AT</text>
<text x="438.8" y="231.8">ALL</text>
<text x="453.8" y="231.8">TAPPING</text>
<text x="483.6" y="231.8">HOLES</text>
<text x="224.9" y="239.6" transform="rotate(-90 224.9 239.6)">10</text>
<text x="292.9" y="247.5">+0.015</text>
<text x="106.2" y="254.5">26</text>
<text x="297.9" y="252.1">0</text>
<text x="283.8" y="258.2">0.05 A</text>
<text x="51.7" y="265.5">A</text>
<text x="82.9" y="303.5">8.5</text>
<text x="170.1" y="303.5">35±0.2</text>
<text x="167.8" y="308.7">FOR</text>
<text x="183.9" y="308.7">H7</text>
<text x="196.4" y="308.7">HOLE</text>
<text x="144" y="313.4">1</text>
<text x="237.5" y="317.8">NOTE</text>
<text x="257.7" y="317.8">:</text>
<text x="264.1" y="317.8">(English)</text>
<text x="237.5" y="323">#</text>
<text x="246.1" y="323">MATERIAL:</text>
<text x="281.5" y="323">Aluminum,</text>
<text x="319.8" y="323">7075-T6</text>
<text x="237.5" y="328.3">#</text>
<text x="246.1" y="328.3">FINISH:</text>
<text x="272.5" y="328.3">SELF-ANODIZING</text>
<text x="83.1" y="331.6" transform="rotate(-90 83.1 331.6)">10</text>
<text x="237.5" y="333.5">#</text>
<text x="246.1" y="333.5">MACHINING:</text>
<text x="237.5" y="338.8">#</text>
<text x="246.1" y="338.8">WEIGHT(Kg</text>
<text x="284" y="338.8">):</text>
<text x="293.3" y="338.8">0.26</text>
<text x="311.6" y="338.8">kg</text>
<text x="237.5" y="349.3">NOTE</text>
<text x="257.7" y="349.3">:-(French)</text>
<text x="405.1" y="352.6">1</text>
<text x="237.5" y="354.5">#</text>
<text x="237.5" y="359.8">#</text>
<text x="246.1" y="359.8">FINITION</text>
<text x="246.1" y="354.5">MATÉRIEL</text>
<text x="275.9" y="359.8">:</text>
<text x="279.2" y="354.5">:</text>
<text x="285.6" y="354.5">Aluminum,</text>
<text x="286.5" y="359.8">SELF-ANODIZING</text>
<text x="323.8" y="354.5">7075-T6</text>
<text x="237.5" y="365">#</text>
<text x="246.1" y="365">MACHINES</text>
<text x="281.5" y="365">:</text>
<text x="237.5" y="370.3">#</text>
<text x="246.1" y="370.3">POIDS</text>
<text x="268.5" y="370.3">(Kg):</text>
<text x="288.8" y="370.3">0.26</text>
<text x="307.1" y="370.3">kg</text>
</g>
<g font-size="5.7">
<text x="90.2" y="87.5">SCALE/ÉCHELLE</text>
<text x="146.8" y="87.5">1:1</text>
<text x="153" y="132.4">A</text>
<text x="380.9" y="175.1">SCALE/ÉCHELLE</text>
<text x="437.4" y="175.1">1:1</text>
<text x="156.5" y="251">A</text>
<text x="86.5" y="268.9">SCALE/ÉCHELLE</text>
<text x="143.1" y="268.9">1:1</text>
<text x="225.5" y="266.1">SECTION</text>
<text x="256.6" y="266.1">A-A</text>
<text x="214.2" y="271.4">SCALE/ÉCHELLE</text>
<text x="270.8" y="271.4">1:1</text>
<text x="88.4" y="361.2">SCALE/ÉCHELLE</text>
<text x="144.9" y="361.2">1:1</text>
</g>
<text font-size="5.6" fill="#f00" x="470.5" y="365.5">WIPRO PARI GROUP</text>
<g font-size="5.4" fill="#f0f">
<text x="23.8" y="121">i</text>
<text x="211.7" y="152.7" transform="rotate(-90 211.7 152.7)">O15</text>
<text x="285.1" y="152.3" transform="rotate(-90 285.1 152.3)">O9THRU'</text>
<text x="80.7" y="164.9" transform="rotate(-90 80.7 164.9)">u0.02</text>
<text x="151.1" y="205" transform="rotate(24 151.1 205)">O6</text>
<text x="265.9" y="252.1">O10 H7</text>
<text x="277.6" y="258.2">n</text>
<text x="147.3" y="308.7">u0.02</text>
</g>
<g font-size="4.9" fill="#800000">
<text x="30" y="6.9">1</text>
<text x="76.7" y="6.9">2</text>
<text x="127" y="6.9">3</text>
<text x="176.5" y="6.9">4</text>
<text x="226.7" y="6.9">5</text>
<text x="275.4" y="6.9">6</text>
<text x="326.4" y="6.9">7</text>
<text x="375" y="6.9">8</text>
<text x="425.8" y="6.9">9</text>
<text x="473.9" y="7.3">10</text>
<text x="524.3" y="6.9">11</text>
<text x="570.2" y="6.9">12</text>
<text x="13.6" y="35.1">H</text>
<text x="587.6" y="35.1">H</text>
<text x="13.2" y="87.5">G</text>
<text x="587.2" y="87.5">G</text>
<text x="13.2" y="137">F</text>
<text x="587.2" y="137">F</text>
<text x="13.2" y="187.6">E</text>
<text x="587.2" y="187.6">E</text>
<text x="13.2" y="237">D</text>
<text x="587.2" y="237">D</text>
<text x="13.4" y="287.1">C</text>
<text x="587.4" y="287.1">C</text>
<text x="13.4" y="336.2">B</text>
<text x="587.4" y="336.2">B</text>
<text x="13.4" y="389.3">A</text>
<text x="587.4" y="389.3">A</text>
<text x="30" y="416.9">1</text>
<text x="76.7" y="416.9">2</text>
<text x="127" y="416.9">3</text>
<text x="176.5" y="416.9">4</text>
<text x="226.7" y="416.9">5</text>
<text x="275.4" y="416.9">6</text>
<text x="326.4" y="416.9">7</text>
<text x="375" y="416.9">8</text>
<text x="425.8" y="416.9">9</text>
<text x="473.9" y="417.3">10</text>
<text x="524.3" y="416.9">11</text>
<text x="570.2" y="416.9">12</text>
</g>
<g font-size="4.2" fill="#f0f">
<text x="423.7" y="14.3">NOTE : STANDARD FASTENER TORQUE AS PER STD-DES-01-00</text>
<text x="553.8" y="14">FR-DES-006-00</text>
<text x="21.1" y="404.3">NOTE FOR WIPRO PARI DESIGN -REF. ONLY</text>
<text x="45.1" y="408.8">WEAR DETAILS : N.A</text>
</g>
<g font-size="3.9" fill="#800000">
<text x="400" y="357.1">REVISION</text>
<text x="455.9" y="357.1">DESCRIPTION</text>
<text x="526.4" y="357.1">DATE</text>
<text x="540" y="357.1">DRN.BY</text>
</g>
<g font-size="3.9" fill="#c0c0c0">
<text x="357.8" y="383.3">RESERVED</text>
<text x="382.3" y="383.3">SPACE</text>
<text x="357.8" y="388.9">FOR</text>
<text x="357.8" y="394.5">CONTROLLED</text>
<text x="387.8" y="394.5">COPY</text>
<text x="357.8" y="400">STAMP</text>
</g>
<text font-size="3.6" fill="#f0f" x="481.8" y="376.1">GUIDE BUSH BLOCK</text>
<text font-size="3.5" fill="#00f" x="402.4" y="373.3">www.wipropari.com</text>
<g font-size="3.1" fill="#800000">
<text x="565.1" y="353.5">LIMITS</text>
<text x="562" y="371.7">DRAWING TYPE</text>
<text x="437" y="372.3">DESCRIPTION</text>
<text x="436.5" y="380.8">SURFACE AREA</text>
<text x="453.3" y="380.8">SURFACE TREATMENT</text>
<text x="489.7" y="380.8">MACHINING</text>
<text x="509.5" y="380.8">DESIGN UNIT</text>
<text x="530.6" y="380.8">DESIGN UNIT CD.</text>
<text x="558" y="380.6">TEAM NO.</text>
<text x="570.3" y="380.7">SHEET SIZE</text>
<text x="575.6" y="386.1">A2</text>
<text x="436.4" y="391.1">REFERENCE DWG.</text>
<text x="437.8" y="395.5">DRN.BY</text>
<text x="451.4" y="395.4">CHKD.BY</text>
<text x="466.6" y="395.5">APPD.BY</text>
<text x="486.7" y="395.4">MATERIAL</text>
<text x="488.9" y="390.9">PART CLASS.</text>
<text x="515.6" y="390.9">HEAT TREATMENT</text>
<text x="519.6" y="395.9">DRG./PART CODE</text>
<text x="558.9" y="395.5">REV.</text>
<text x="571.4" y="395.6">SCALE</text>
<text x="484.3" y="404.2">NET WEIGHT-Kg</text>
<text x="571.4" y="404.7">SHEET</text>
</g>
<text font-size="3" fill="#800000" x="579.5" y="230.1">°</text>
<g font-size="2.8" fill="#f0f">
<text x="299.1" y="332.1">3.2</text>
<text x="306.7" y="363.6">3.2</text>
<text x="420.5" y="396">PUNE</text>
<text x="437" y="401.2">03004476</text>
<text x="451.3" y="401.2">03004785</text>
<text x="466.3" y="401.2">03004785</text>
</g>
<g font-size="2.8" fill="#800000">
<text x="560.4" y="357.7">Gen Tol.: IS 2102</text>
<text x="399.1" y="376.6">1.ALL DIMENSIONS ARE</text>
<text x="399" y="382.7">2.DO NOT SCALE</text>
<text x="399" y="388.7">3.IF IN DOUBT ,</text>
<text x="399" y="395.4">LOCATION :</text>
<text x="404.2" y="402">ALL RIGHTS OF REPRODUCTION &amp;</text>
<text x="404.7" y="405.4">DISTRIBUTION ARE RESERVED</text>
</g>
<g font-size="2.7" fill="#f0f">
<text x="564.6" y="376.2">MACHINING</text>
<text x="436.9" y="385.4">33.47 in^2</text>
<text x="471.4" y="385.5">#</text>
<text x="498.9" y="385">#</text>
<text x="513.6" y="385.3">WPES</text>
<text x="537.3" y="385.1">0300</text>
<text x="559.7" y="385.1">PL-02</text>
<text x="474.6" y="391.2">---</text>
<text x="508.7" y="391.2">B</text>
<text x="560.6" y="391.1">---</text>
<text x="493.4" y="399.5">#</text>
<text x="572.8" y="399.7">1 : 1</text>
<text x="436.6" y="408.7">25/11/2024</text>
<text x="450.9" y="408.8">25/11/2024</text>
<text x="466" y="408.9">25/11/2024</text>
<text x="489.6" y="408.5">0.26 kg</text>
<text x="571.4" y="408.7">1 OF 1</text>
</g>
<g font-size="2.7" fill="#800000">
<text x="399.9" y="379.7">IN mm</text>
<text x="399.7" y="385.7">DRAWING.</text>
<text x="399.7" y="391.8">ASK TEAM MEMBER</text>
<text x="400.1" y="402.5">C</text>
</g>
<g font-size="2.5" fill="#800000">
<text x="554.9" y="218.3">DEBURR AND REMOVE SHARP</text>
<text x="555.2" y="221">EDGES UNLESS SHARP EDGE</text>
<text x="556.1" y="227.1">UNSP.RADII</text>
<text x="556.8" y="223.8">REQUIREMENT SPECIFIED</text>
<text x="571.4" y="226.9">UNSP.CHF.</text>
<text x="559.2" y="229.9">0.5 R</text>
<text x="572.3" y="230.1">0.5 X 45</text>
<text x="559.8" y="238">UP TO 10</text>
<text x="576.1" y="238.1">±1.5°</text>
<text x="558.5" y="242.2">10 UP TO 50</text>
<text x="575.5" y="242.3">±0°50'</text>
<text x="557.4" y="250.7">120 UP TO 400</text>
<text x="557.9" y="246.5">50 UP TO 120</text>
<text x="575.5" y="250.7">±0°15'</text>
<text x="575.5" y="246.5">±0°25'</text>
<text x="558.7" y="259.4">0.5 UP TO 3</text>
<text x="559.5" y="263.7">3 UP TO 6</text>
<text x="576.6" y="263.6">±0.2</text>
<text x="576.6" y="259.4">±0.1</text>
<text x="559" y="267.9">6 UP TO 30</text>
<text x="576.6" y="267.9">±0.5</text>
<text x="557.8" y="272.2">30 UP TO 120</text>
<text x="576.6" y="272.2">±0.8</text>
<text x="556.9" y="280.7">315 UP TO 1000</text>
<text x="557.3" y="276.4">120 UP TO 315</text>
<text x="576.6" y="276.4">±1.2</text>
<text x="577.7" y="280.7">±2</text>
<text x="556.4" y="284.9">1000 UP TO 2000</text>
<text x="577.6" y="284.9">±3</text>
<text x="558.9" y="289.2">OVER 2000</text>
<text x="577.7" y="289.3">±4</text>
<text x="560" y="297.9">UP TO 10</text>
<text x="577.1" y="297.9">±1°</text>
<text x="558.5" y="302.1">10 UP TO 50</text>
<text x="575.5" y="302.1">±0°30'</text>
<text x="557.4" y="310.6">120 UP TO 400</text>
<text x="558.2" y="306.3">50 UP TO 120</text>
<text x="575.5" y="310.6">±0°10'</text>
<text x="575.5" y="306.4">±0°20'</text>
<text x="558.8" y="319.2">0.5 UP TO 3</text>
<text x="559.4" y="323.4">3 UP TO 6</text>
<text x="576.6" y="319.2">±0.1</text>
<text x="576.6" y="323.5">±0.1</text>
<text x="558.9" y="327.7">6 UP TO 30</text>
<text x="576.7" y="327.7">±0.2</text>
<text x="557.8" y="332">30 UP TO 120</text>
<text x="576.6" y="332">±0.3</text>
<text x="556.8" y="340.5">315 UP TO 1000</text>
<text x="557.3" y="336.3">120 UP TO 315</text>
<text x="576.6" y="336.3">±0.5</text>
<text x="576.6" y="340.5">±0.8</text>
<text x="556.2" y="344.7">1000 UP TO 2000</text>
<text x="576.6" y="344.7">±1.2</text>
<text x="558.9" y="349">OVER 2000</text>
<text x="577.6" y="349">±2</text>
</g>
<g font-size="2.5" fill="#f0f">
<text x="415.2" y="346.4">.</text>
<text x="530.3" y="346.5">.</text>
<text x="545.9" y="346.4">.</text>
<text x="415.2" y="351.5">TOLERANCE ADDED</text>
<text x="525.5" y="351.3">25/11/24</text>
<text x="540.6" y="351.4">03004476</text>
</g>
<g font-size="2.4" fill="#f0f">
<text x="7.7" y="382.7" transform="rotate(-90 7.7 382.7)">Uploading\2022-23\P23Y5\P23Y5B076062.dft</text>
<text x="7.7" y="409.8" transform="rotate(-90 7.7 409.8)">\\srv01043\ExDM</text>
</g>
<g font-size="2.1" fill="#800000">
<text x="558.5" y="232.4">UNSPECIFIED TOL.(FAB)</text>
<text x="559.5" y="234.7">FOR ANGULAR IN mm.</text>
<text x="558.6" y="253.9">UNSPECIFIED TOL.(FAB)</text>
<text x="560.7" y="256.3">FOR LINEAR IN mm.</text>
<text x="558.7" y="292.3">UNSPECIFIED TOL.(M/C)</text>
<text x="559.6" y="294.7">FOR ANGULAR IN mm.</text>
<text x="558.7" y="313.7">UNSPECIFIED TOL.(M/C)</text>
<text x="560.6" y="316.1">FOR LINEAR IN mm.</text>
</g>
</svg>
